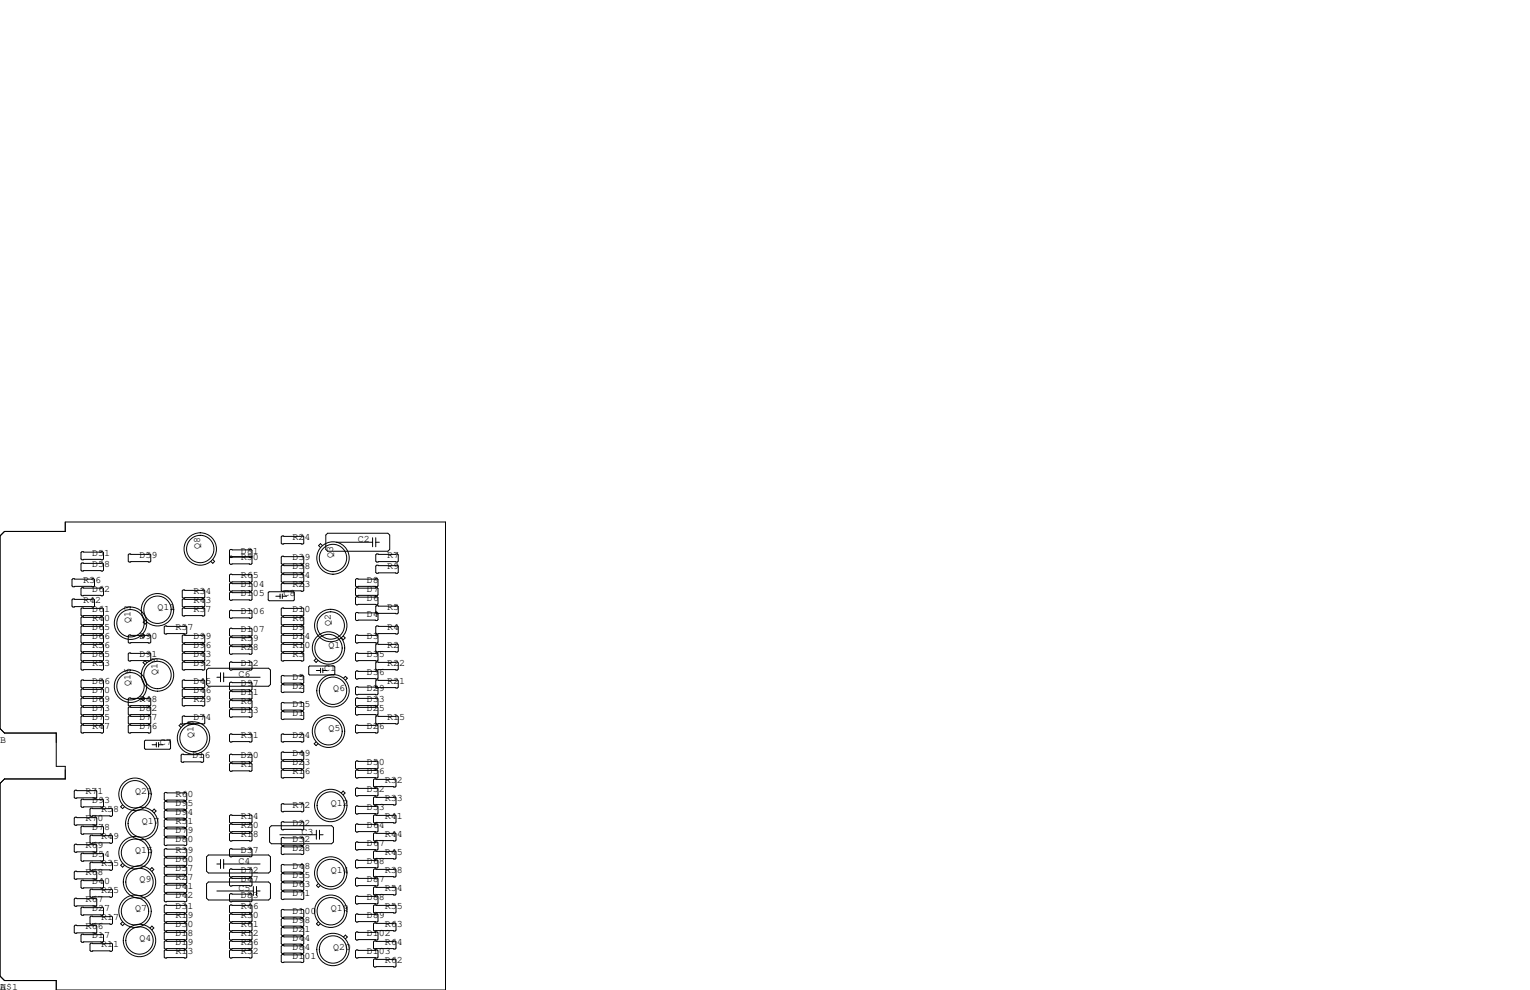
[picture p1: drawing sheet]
<svg xmlns="http://www.w3.org/2000/svg" width="432mm" height="279mm" viewBox="0 0 432 279" stroke-linecap="round" stroke-linejoin="round" font-family="sans-serif">
<g fill="none" stroke="#000" stroke-width=".28">
<path d="M0 151.3l1.3-1.3h17.1v-2.7h107.3v132.1h-109.8v-2.7h-14.6l-1.3-1.2v-54.4l1.3-1.3h17.1v-3.5h-2.5v-9.4h-14.6l-1.3-1.3zM23.1 155.7h5.9l.2 .3v1.7l-.2 .3h-5.9l-.2-.3v-1.7zM23.1 158.9h5.9l.2 .2v1.8l-.2 .3h-5.9l-.2-.3v-1.8zM36.2 156.6l.2-.3h5.9l.2 .3v1.8l-.2 .2h-5.9l-.2-.2zM60 157.9l.6 .5-.6 .6-.5-.6M65 155.1h5.9l.2 .2v1.8l-.2 .3h-5.9l-.2-.3v-1.8zM65 157h5.9l.2 .2v1.8l-.2 .3h-5.9l-.2-.3v-1.8zM79.4 151.5l.2-.2h5.9l.2 .2v1.8l-.2 .2h-5.9l-.2-.2zM79.4 159.8l.2-.3h5.9l.2 .3v1.7l-.2 .3h-5.9l-.2-.3zM79.6 157h5.9l.2 .2v1.8l-.2 .3h-5.9l-.2-.3v-1.8zM91 154l-.6-.6-.5 .6 .5 .5M91.9 151l.6-.5h17l.5 .5v4.1l-.5 .5h-17l-.6-.5z"/>
<path d="M94.9 153h10.3M105.2 151.8v2.5M106 159.8l.3-.3h5.8l.3 .3v1.7l-.3 .3h-5.8l-.3-.3zM106 151.8v2.5M106 153h1.1M106.3 156.3h5.8l.3 .3v1.8l-.3 .2h-5.8l-.3-.2v-1.8zM20.6 163.3h5.8l.3 .3v1.8l-.3 .2h-5.8l-.3-.2v-1.8zM20.6 169h5.8l.3 .3v1.8l-.3 .2h-5.8l-.3-.2v-1.8zM23.1 174.1h5.9l.2 .3v1.7l-.2 .3h-5.9l-.2-.3v-1.7zM23.1 165.9h5.9l.2 .2v1.8l-.2 .2h-5.9l-.2-.2v-1.8zM23.1 179.2h5.9l.2 .3v1.7l-.2 .3h-5.9l-.2-.3v-1.7zM23.1 171.6h5.9l.2 .2v1.8l-.2 .3h-5.9l-.2-.3v-1.8z"/>
<path d="M23.1 176.7h5.9l.2 .2v1.8l-.2 .2h-5.9l-.2-.2v-1.8zM36.2 179.5l.2-.3h5.9l.2 .3v1.7l-.2 .3h-5.9l-.2-.3zM40.4 178.9l.5 .5-.5 .5-.6-.5M40.9 175.1l-.5 .5 .5 .5 .6-.5M46.4 176.9l.2-.2h5.9l.2 .2v1.8l-.2 .2h-5.9l-.2-.2zM51.4 179.5l.3-.3h5.8l.3 .3v1.7l-.3 .3h-5.8l-.3-.3zM51.4 171.8l.3-.2h5.8l.3 .2v1.8l-.3 .3h-5.8l-.3-.3zM51.4 166.8l.3-.3h5.8l.3 .3v1.7l-.3 .3h-5.8l-.3-.3zM51.4 169.3l.3-.3h5.8l.3 .3v1.8l-.3 .2h-5.8l-.3-.2zM64.8 162.3l.2-.2h5.9l.2 .2v1.8l-.2 .2h-5.9l-.2-.2zM65 164.6h5.9l.2 .2v1.8l-.2 .3h-5.9l-.2-.3v-1.8zM65 167.1h5.9l.2 .3v1.8l-.2 .2h-5.9l-.2-.2v-1.8z"/>
<path d="M65 172.2h5.9l.2 .3v1.7l-.2 .3h-5.9l-.2-.3v-1.7zM65 177.3h5.9l.2 .2v1.8l-.2 .3h-5.9l-.2-.3v-1.8zM65 179.8h5.9l.2 .3v1.8l-.2 .2h-5.9l-.2-.2v-1.8zM75.7 167.3l.2-.3h6.9l.3 .3v2l-.3 .2h-6.9l-.2-.2zM77.9 168.3h1.1M79 167.6v1.3M79.4 176.9l.2-.2h5.9l.2 .2v1.8l-.2 .2h-5.9l-.2-.2zM79.4 171.8l.2-.2h5.9l.2 .2v1.8l-.2 .3h-5.9l-.2-.3zM79.6 162.1h5.9l.2 .2v1.8l-.2 .2h-5.9l-.2-.2v-1.8zM79.6 164.6h5.9l.2 .2v1.8l-.2 .3h-5.9l-.2-.3v-1.8zM79.6 174.1h5.9l.2 .3v1.7l-.2 .3h-5.9l-.2-.3v-1.7zM79.6 179.2h5.9l.2 .3v1.7l-.2 .3h-5.9l-.2-.3v-1.7z"/>
<path d="M79.7 167.6v1.3M79.7 168.3h1.2M96.9 179.5l.5 .5-.5 .6-.6-.6M100.3 173.1l.3-.3h5.8l.3 .3v1.8l-.3 .2h-5.8l-.3-.2zM100.3 179.5l.3-.3h5.8l.3 .3v1.7l-.3 .3h-5.8l-.3-.3zM100.3 163.6l.3-.3h5.8l.3 .3v1.8l-.3 .2h-5.8l-.3-.2zM100.3 166.1l.3-.2h5.8l.3 .2v1.8l-.3 .2h-5.8l-.3-.2zM100.3 168.7l.3-.3h5.8l.3 .3v1.7l-.3 .3h-5.8l-.3-.3zM106 176.9l.3-.2h5.8l.3 .2v1.8l-.3 .2h-5.8l-.3-.2zM106.3 170.9h5.8l.3 .3v1.8l-.3 .2h-5.8l-.3-.2v-1.8zM23.1 184.3h5.9l.2 .2v1.8l-.2 .3h-5.9l-.2-.3v-1.8zM23.1 186.8h5.9l.2 .3v1.7l-.2 .3h-5.9l-.2-.3v-1.7z"/>
<path d="M23.1 181.7h5.9l.2 .3v1.8l-.2 .2h-5.9l-.2-.2v-1.8zM23.1 191.9h5.9l.2 .3v1.7l-.2 .3h-5.9l-.2-.3v-1.7zM23.1 194.4h5.9l.2 .3v1.8l-.2 .2h-5.9l-.2-.2v-1.8zM23.1 197h5.9l.2 .2v1.8l-.2 .3h-5.9l-.2-.3v-1.8zM23.1 199.5h5.9l.2 .3v1.7l-.2 .3h-5.9l-.2-.3v-1.7zM36.2 197.2l.2-.2h5.9l.2 .2v1.8l-.2 .3h-5.9l-.2-.3zM36.2 184.5l.2-.2h5.9l.2 .2v1.8l-.2 .3h-5.9l-.2-.3zM36.4 199.5h5.9l.2 .3v1.7l-.2 .3h-5.9l-.2-.3v-1.7zM40.4 196.6l.5 .6-.5 .5-.6-.5M41.5 187l-.6-.5-.5 .5 .5 .5M51.4 194.7l.3-.3h5.8l.3 .3v1.8l-.3 .2h-5.8l-.3-.2zM51.4 182l.3-.3h5.8l.3 .3v1.8l-.3 .2h-5.8l-.3-.2z"/>
<path d="M51.4 184.5l.3-.2h5.8l.3 .2v1.8l-.3 .3h-5.8l-.3-.3zM51.4 197.2l.3-.2h5.8l.3 .2v1.8l-.3 .3h-5.8l-.3-.3zM51.4 192.2l.3-.3h5.8l.3 .3v1.7l-.3 .3h-5.8l-.3-.3zM51.7 186.8h5.8l.3 .3v1.7l-.3 .3h-5.8l-.3-.3v-1.7zM58.3 189.1l.5-.5h17l.5 .5v4.1l-.5 .5h-17l-.5-.5zM61.2 191.1h1M62.2 189.9v2.5M63.1 189.9v2.5M63.1 191.1h10.3M65 182.4h5.9l.2 .2v1.8l-.2 .3h-5.9l-.2-.3v-1.8zM65 186.8h5.9l.2 .3v1.7l-.2 .3h-5.9l-.2-.3v-1.7zM65 192.5h5.9l.2 .3v1.8l-.2 .2h-5.9l-.2-.2v-1.8z"/>
<path d="M65 195.1h5.9l.2 .2v1.8l-.2 .3h-5.9l-.2-.3v-1.8zM65 197.6h5.9l.2 .3v1.7l-.2 .3h-5.9l-.2-.3v-1.7zM79.4 182l.2-.3h5.9l.2 .3v1.8l-.2 .2h-5.9l-.2-.2zM79.4 190.9l.2-.3h5.9l.2 .3v1.8l-.2 .2h-5.9l-.2-.2zM79.4 184.5l.2-.2h5.9l.2 .2v1.8l-.2 .3h-5.9l-.2-.3zM79.6 193.2h5.9l.2 .2v1.8l-.2 .3h-5.9l-.2-.3v-1.8zM79.6 198.2h5.9l.2 .3v1.8l-.2 .2h-5.9l-.2-.2v-1.8zM87.1 188.2l.3-.2h6.8l.3 .2v2l-.3 .3h-6.8l-.3-.3zM89.2 185.9l-.5 .5 .5 .5 .5-.5M89.3 189.2h1.2M90.5 188.6v1.3M91.1 188.6v1.3"/>
<path d="M91.1 189.2h1.2M97 191.4l.5-.5 .5 .5-.5 .5M100.3 189.6l.3-.2h5.8l.3 .2v1.8l-.3 .2h-5.8l-.3-.2zM100.3 184.5l.3-.2h5.8l.3 .2v1.8l-.3 .3h-5.8l-.3-.3zM100.3 194.1l.3-.3h5.8l.3 .3v1.7l-.3 .3h-5.8l-.3-.3zM100.3 197.2l.3-.2h5.8l.3 .2v1.8l-.3 .3h-5.8l-.3-.3zM100.6 199.5h5.8l.3 .3v1.7l-.3 .3h-5.8l-.3-.3v-1.7zM106 187.1l.3-.3h5.8l.3 .3v1.7l-.3 .3h-5.8l-.3-.3zM106 182l.3-.3h5.8l.3 .3v1.8l-.3 .2h-5.8l-.3-.2zM106.3 191.9h5.8l.3 .3v1.7l-.3 .3h-5.8l-.3-.3v-1.7zM23.1 204.6h5.9l.2 .3v1.7l-.2 .3h-5.9l-.2-.3v-1.7zM23.1 202.1h5.9l.2 .2v1.8l-.2 .2h-5.9l-.2-.2v-1.8z"/>
<path d="M36.2 204.9l.2-.3h5.9l.2 .3v1.7l-.2 .3h-5.9l-.2-.3zM36.2 202.3l.2-.2h5.9l.2 .2v1.8l-.2 .2h-5.9l-.2-.2zM40.8 209.2l.2-.3h6.9l.2 .3v2l-.2 .3h-6.9l-.2-.3zM42.9 210.2h1.2M44.1 209.5v1.3M44.8 209.5v1.3M44.8 210.2h1.2M51.4 212.9h5.8l.3 .2v1.8l-.3 .2h-5.8l-.3-.2v-1.8zM51.4 202.3l.3-.2h5.8l.3 .2v1.8l-.3 .2h-5.8l-.3-.2zM51.6 204.8l-.5-.6-.6 .6 .6 .5M64.8 200.4l.2-.2h5.9l.2 .2v1.8l-.2 .2h-5.9l-.2-.2zM65 207.1h5.9l.2 .3v1.8l-.2 .2h-5.9l-.2-.2v-1.8z"/>
<path d="M65 212.9h5.9l.2 .2v1.8l-.2 .2h-5.9l-.2-.2v-1.8zM65 215.4h5.9l.2 .2v1.8l-.2 .3h-5.9l-.2-.3v-1.8zM79.4 201l.2-.2h5.9l.2 .2v1.8l-.2 .3h-5.9l-.2-.3zM79.4 207.4l.2-.3h5.9l.2 .3v1.8l-.2 .2h-5.9l-.2-.2zM79.6 212.2h5.9l.2 .3v1.7l-.2 .3h-5.9l-.2-.3v-1.7zM79.6 214.8h5.9l.2 .2v1.8l-.2 .2h-5.9l-.2-.2v-1.8zM79.6 217.3h5.9l.2 .3v1.7l-.2 .3h-5.9l-.2-.3v-1.7zM89.2 209.4l-.5 .5 .5 .5 .5-.5M100.3 204.9l.3-.3h5.8l.3 .3v1.7l-.3 .3h-5.8l-.3-.3zM100.6 214.8h5.8l.3 .2v1.8l-.3 .2h-5.8l-.3-.2v-1.8zM100.6 217.3h5.8l.3 .3v1.7l-.3 .3h-5.8l-.3-.3v-1.7zM105.7 219.8h5.8l.3 .3v1.8l-.3 .2h-5.8l-.3-.2v-1.8z"/>
<path d="M106.3 202.1h5.8l.3 .2v1.8l-.3 .2h-5.8l-.3-.2v-1.8zM21.2 230.6h5.9l.2 .3v1.8l-.2 .2h-5.9l-.2-.2v-1.8zM21.2 238.3h5.9l.2 .2v1.8l-.2 .2h-5.9l-.2-.2v-1.8zM21.2 223h5.9l.2 .3v1.7l-.2 .3h-5.9l-.2-.3v-1.7zM23.1 233.2h5.9l.2 .2v1.8l-.2 .3h-5.9l-.2-.3v-1.8zM23.1 225.6h5.9l.2 .2v1.8l-.2 .2h-5.9l-.2-.2v-1.8zM25.7 235.7h5.8l.3 .3v1.7l-.3 .3h-5.8l-.3-.3v-1.7zM25.7 228.1h5.8l.3 .2v1.8l-.3 .3h-5.8l-.3-.3v-1.8zM34.6 227.2l-.5 .5 .5 .5 .5-.5M43 228.9l.5-.6 .5 .6-.5 .5M46.6 236.3h5.9l.2 .3v1.8l-.2 .2h-5.9l-.2-.2v-1.8zM46.6 239.5h5.9l.2 .3v1.8l-.2 .2h-5.9l-.2-.2v-1.8z"/>
<path d="M46.6 226.2h5.9l.2 .2v1.8l-.2 .3h-5.9l-.2-.3v-1.8zM46.6 223.6h5.9l.2 .3v1.8l-.2 .2h-5.9l-.2-.2v-1.8zM46.6 233.8h5.9l.2 .3v1.7l-.2 .3h-5.9l-.2-.3v-1.7zM46.6 231.3h5.9l.2 .2v1.8l-.2 .3h-5.9l-.2-.3v-1.8zM46.6 228.7h5.9l.2 .3v1.8l-.2 .2h-5.9l-.2-.2v-1.8zM65 230h5.9l.2 .3v1.7l-.2 .3h-5.9l-.2-.3v-1.7zM65 232.5h5.9l.2 .3v1.8l-.2 .2h-5.9l-.2-.2v-1.8zM65 235.1h5.9l.2 .2v1.8l-.2 .3h-5.9l-.2-.3v-1.8zM65 239.5h5.9l.2 .3v1.8l-.2 .2h-5.9l-.2-.2v-1.8zM76.1 233.6l.5-.6h17l.5 .6v4l-.5 .5h-17l-.5-.5zM79 235.6h10.3M79.6 238.9h5.9l.2 .2v1.8l-.2 .3h-5.9l-.2-.3v-1.8z"/>
<path d="M79.6 226.8h5.9l.2 .3v1.8l-.2 .2h-5.9l-.2-.2v-1.8zM79.6 231.9h5.9l.2 .3v1.7l-.2 .3h-5.9l-.2-.3v-1.7zM79.6 236.3h5.9l.2 .3v1.8l-.2 .2h-5.9l-.2-.2v-1.8zM89.3 234.3v2.6M90.2 234.3v2.6M90.2 235.6h1M96.3 223.8l.6-.5 .5 .5-.5 .5M100.6 222.4h5.8l.3 .2v1.8l-.3 .3h-5.8l-.3-.3v-1.8zM100.6 227.5h5.8l.3 .2v1.8l-.3 .2h-5.8l-.3-.2v-1.8zM100.6 232.5h5.8l.3 .3v1.8l-.3 .2h-5.8l-.3-.2v-1.8zM100.6 237.6h5.8l.3 .3v1.7l-.3 .3h-5.8l-.3-.3v-1.7zM105.7 230h5.8l.3 .3v1.7l-.3 .3h-5.8l-.3-.3v-1.7z"/>
<path d="M105.7 224.9h5.8l.3 .3v1.7l-.3 .3h-5.8l-.3-.3v-1.7zM105.7 235.1h5.8l.3 .2v1.8l-.3 .3h-5.8l-.3-.3v-1.8zM21.2 245.9h5.9l.2 .2v1.8l-.2 .3h-5.9l-.2-.3v-1.8zM21.2 253.5h5.9l.2 .2v1.8l-.2 .3h-5.9l-.2-.3v-1.8zM23.1 240.8h5.9l.2 .2v1.8l-.2 .3h-5.9l-.2-.3v-1.8zM23.1 248.4h5.9l.2 .3v1.7l-.2 .3h-5.9l-.2-.3v-1.7zM23.1 256h5.9l.2 .3v1.8l-.2 .2h-5.9l-.2-.2v-1.8zM25.7 243.3h5.8l.3 .3v1.8l-.3 .2h-5.8l-.3-.2v-1.8zM25.7 258.6h5.8l.3 .2v1.8l-.3 .3h-5.8l-.3-.3v-1.8zM25.7 251h5.8l.3 .2v1.8l-.3 .2h-5.8l-.3-.2v-1.8zM34.6 243.7l-.5 .5 .5 .5 .5-.5M42.3 245.4l.6-.5 .5 .5-.5 .5"/>
<path d="M46.4 258.2l.2-.3h5.9l.2 .3v1.8l-.2 .2h-5.9l-.2-.2zM46.4 252.5l.2-.3h5.9l.2 .3v1.8l-.2 .2h-5.9l-.2-.2zM46.4 244.9l.2-.3h5.9l.2 .3v1.7l-.2 .3h-5.9l-.2-.3zM46.4 247.4l.2-.3h5.9l.2 .3v1.8l-.2 .2h-5.9l-.2-.2zM46.4 249.9l.2-.2h5.9l.2 .2v1.8l-.2 .3h-5.9l-.2-.3zM46.4 255.7l.2-.3h5.9l.2 .3v1.7l-.2 .3h-5.9l-.2-.3zM46.6 242.1h5.9l.2 .2v1.8l-.2 .2h-5.9l-.2-.2v-1.8zM58.3 249.4l.5-.5h17l.5 .5v4.1l-.5 .5h-17l-.5-.5zM58.8 241.3h17l.5 .5v4.1l-.5 .5h-17l-.5-.5v-4.1zM61.2 243.8h1M61.2 251.5h10.3M62.2 242.6v2.5"/>
<path d="M63.1 242.6v2.5M63.1 243.8h10.3M64.8 245.5l.2-.3h5.9l.2 .3v1.8l-.2 .2h-5.9l-.2-.2zM64.8 248l.2-.2h5.9l.2 .2v1.8l-.2 .3h-5.9l-.2-.3zM64.8 252.5l.2-.3h5.9l.2 .3v1.8l-.2 .2h-5.9l-.2-.2zM64.8 255.7l.2-.3h5.9l.2 .3v1.7l-.2 .3h-5.9l-.2-.3zM64.8 258.2l.2-.3h5.9l.2 .3v1.8l-.2 .2h-5.9l-.2-.2zM71.5 250.2v2.5M72.4 250.2v2.5M72.4 251.5h1M79.4 246.8l.2-.3h5.9l.2 .3v1.7l-.2 .3h-5.9l-.2-.3zM79.4 249.3l.2-.3h5.9l.2 .3v1.8l-.2 .2h-5.9l-.2-.2z"/>
<path d="M79.4 251.8l.2-.2h5.9l.2 .2v1.8l-.2 .3h-5.9l-.2-.3zM79.4 256.9l.2-.2h5.9l.2 .2v1.8l-.2 .3h-5.9l-.2-.3zM79.4 259.5l.2-.3h5.9l.2 .3v1.7l-.2 .3h-5.9l-.2-.3zM79.6 244h5.9l.2 .2v1.8l-.2 .3h-5.9l-.2-.3v-1.8zM89.8 249.4l-.5 .5 .5 .5 .6-.5M100.3 253.1l.3-.2h5.8l.3 .2v1.8l-.3 .2h-5.8l-.3-.2zM100.3 248l.3-.2h5.8l.3 .2v1.8l-.3 .3h-5.8l-.3-.3zM100.3 258.2l.3-.3h5.8l.3 .3v1.8l-.3 .2h-5.8l-.3-.2zM100.6 242.7h5.8l.3 .3v1.7l-.3 .3h-5.8l-.3-.3v-1.7zM105.4 250.6l.3-.3h5.8l.3 .3v1.7l-.3 .3h-5.8l-.3-.3zM105.4 245.5l.3-.3h5.8l.3 .3v1.8l-.3 .2h-5.8l-.3-.2zM105.4 255.7l.3-.3h5.8l.3 .3v1.7l-.3 .3h-5.8l-.3-.3z"/>
<path d="M105.7 240.2h5.8l.3 .2v1.8l-.3 .2h-5.8l-.3-.2v-1.8zM21.2 261.1h5.9l.2 .3v1.7l-.2 .3h-5.9l-.2-.3v-1.7zM23.1 263.7h5.9l.2 .2v1.8l-.2 .2h-5.9l-.2-.2v-1.8zM25.7 266.2h5.8l.3 .2v1.8l-.3 .3h-5.8l-.3-.3v-1.8zM34.6 260.2l-.5 .5 .5 .5 .5-.5M42.3 261.9l.6-.5 .5 .5-.5 .5M46.4 268.4l.2-.3h5.9l.2 .3v1.7l-.2 .3h-5.9l-.2-.3zM46.4 263.3l.2-.3h5.9l.2 .3v1.7l-.2 .3h-5.9l-.2-.3zM46.4 260.7l.2-.2h5.9l.2 .2v1.8l-.2 .3h-5.9l-.2-.3zM46.4 265.8l.2-.2h5.9l.2 .2v1.8l-.2 .2h-5.9l-.2-.2zM64.8 260.7l.2-.2h5.9l.2 .2v1.8l-.2 .3h-5.9l-.2-.3zM64.8 263.3l.2-.3h5.9l.2 .3v1.7l-.2 .3h-5.9l-.2-.3z"/>
<path d="M64.8 265.8l.2-.2h5.9l.2 .2v1.8l-.2 .2h-5.9l-.2-.2zM64.8 268.4l.2-.3h5.9l.2 .3v1.7l-.2 .3h-5.9l-.2-.3zM79.4 262l.2-.3h5.9l.2 .3v1.8l-.2 .2h-5.9l-.2-.2zM79.4 264.5l.2-.2h5.9l.2 .2v1.8l-.2 .3h-5.9l-.2-.3zM79.4 267.1l.2-.3h5.9l.2 .3v1.8l-.2 .2h-5.9l-.2-.2zM79.4 269.6l.2-.2h5.9l.2 .2v1.8l-.2 .3h-5.9l-.2-.3zM89.8 260.2l-.5 .5 .5 .5 .6-.5M97 264.4l.5-.5 .5 .5-.5 .6M100.3 263.3l.3-.3h5.8l.3 .3v1.7l-.3 .3h-5.8l-.3-.3zM100.3 268.4l.3-.3h5.8l.3 .3v1.7l-.3 .3h-5.8l-.3-.3zM105.4 265.8l.3-.2h5.8l.3 .2v1.8l-.3 .2h-5.8l-.3-.2zM105.4 260.7l.3-.2h5.8l.3 .2v1.8l-.3 .3h-5.8l-.3-.3z"/>
<path d="M105.4 270.9l.3-.3h5.8l.3 .3v1.8l-.3 .2h-5.8l-.3-.2z"/>
<circle cx="56.5" cy="154.9" r="3.9"/>
<circle cx="56.5" cy="154.9" r="4.6"/>
<circle cx="94" cy="157.5" r="4.6"/>
<circle cx="94" cy="157.5" r="3.9"/>
<circle cx="36.8" cy="175.9" r="3.9"/>
<circle cx="36.8" cy="175.9" r="4.6"/>
<circle cx="44.4" cy="172.1" r="3.9"/>
<circle cx="44.4" cy="172.1" r="4.6"/>
<circle cx="93.3" cy="176.5" r="3.9"/>
<circle cx="93.3" cy="176.5" r="4.6"/>
<circle cx="36.8" cy="193.7" r="3.9"/>
<circle cx="36.8" cy="193.7" r="4.6"/>
<circle cx="44.5" cy="190.5" r="4.6"/>
<circle cx="44.5" cy="190.5" r="3.9"/>
<circle cx="92.7" cy="182.9" r="3.9"/>
<circle cx="92.7" cy="182.9" r="4.6"/>
<circle cx="94" cy="194.9" r="4.6"/>
<circle cx="94" cy="194.9" r="3.9"/>
<circle cx="54.6" cy="208.3" r="4.6"/>
<circle cx="54.6" cy="208.3" r="3.9"/>
<circle cx="92.7" cy="206.4" r="3.9"/>
<circle cx="92.7" cy="206.4" r="4.6"/>
<circle cx="38.1" cy="224.2" r="3.9"/>
<circle cx="38.1" cy="224.2" r="4.6"/>
<circle cx="40" cy="232.4" r="4.6"/>
<circle cx="40" cy="232.4" r="3.9"/>
<circle cx="93.3" cy="227.3" r="4.6"/>
<circle cx="93.3" cy="227.3" r="3.9"/>
<circle cx="38.1" cy="257.2" r="4.6"/>
<circle cx="38.1" cy="257.2" r="3.9"/>
<circle cx="38.1" cy="240.7" r="4.6"/>
<circle cx="38.1" cy="240.7" r="3.9"/>
<circle cx="39.4" cy="248.9" r="4.6"/>
<circle cx="39.4" cy="248.9" r="3.9"/>
<circle cx="93.3" cy="257.2" r="4.6"/>
<circle cx="93.3" cy="257.2" r="3.9"/>
<circle cx="93.3" cy="246.4" r="4.6"/>
<circle cx="93.3" cy="246.4" r="3.9"/>
<circle cx="39.4" cy="265.4" r="4.6"/>
<circle cx="39.4" cy="265.4" r="3.9"/>
<circle cx="94" cy="268" r="3.9"/>
<circle cx="94" cy="268" r="4.6"/>
</g>
<g font-size="2.8">
<text x="56.5" y="154.9" transform="rotate(-90 56.5 154.9)">Q8</text>
<text x="82.5" y="152.4">R24</text>
<text x="101" y="153">C2</text>
<text x="26" y="156.8">D51</text>
<text x="26" y="160">D58</text>
<text x="39.4" y="157.5">D59</text>
<text x="67.9" y="158.1">R50</text>
<text x="67.9" y="156.2">D81</text>
<text x="82.5" y="160.7">D38</text>
<text x="82.5" y="158.1">D39</text>
<text x="94" y="157.5" transform="rotate(-90 94 157.5)">Q3</text>
<text x="109.2" y="157.5">R7</text>
<text x="109.2" y="160.7">R9</text>
<text x="23.5" y="164.5">R36</text>
<text x="26" y="167">D62</text>
<text x="54.6" y="167.6">R34</text>
<text x="67.9" y="163.2">R65</text>
<text x="67.9" y="165.7">D104</text>
<text x="82.5" y="163.2">D34</text>
<text x="82.5" y="165.7">R23</text>
<text x="103.5" y="167">D7</text>
<text x="103.5" y="164.5">D8</text>
<text x="23.5" y="170.2">R42</text>
<text x="26" y="172.7">D61</text>
<text x="44.4" y="172.1">Q11</text>
<text x="54.6" y="172.7">R37</text>
<text x="54.6" y="170.2">R43</text>
<text x="67.9" y="168.3">D105</text>
<text x="67.9" y="173.4">D106</text>
<text x="80" y="168.3">C8</text>
<text x="82.5" y="172.7">D10</text>
<text x="103.5" y="174">D4</text>
<text x="103.5" y="169.5">D6</text>
<text x="109.2" y="172.1">R5</text>
<text x="26" y="175.3">R40</text>
<text x="26" y="177.8">D65</text>
<text x="36.8" y="175.9" transform="rotate(-90 36.8 175.9)">Q13</text>
<text x="49.5" y="177.8">R57</text>
<text x="67.9" y="178.4">D107</text>
<text x="82.5" y="177.8">D9</text>
<text x="82.5" y="175.3">R6</text>
<text x="93.3" y="176.5" transform="rotate(-90 93.3 176.5)">Q2</text>
<text x="109.2" y="177.8">R4</text>
<text x="26" y="180.3">D66</text>
<text x="26" y="185.4">D85</text>
<text x="26" y="182.9">R56</text>
<text x="39.4" y="180.3">D90</text>
<text x="39.4" y="185.4">D91</text>
<text x="54.6" y="185.4">D43</text>
<text x="54.6" y="182.9">D96</text>
<text x="54.6" y="180.3">D99</text>
<text x="67.9" y="183.5">R28</text>
<text x="67.9" y="181">R59</text>
<text x="82.5" y="180.3">D14</text>
<text x="82.5" y="185.4">R3</text>
<text x="82.5" y="182.9">R10</text>
<text x="92.7" y="182.9">Q1</text>
<text x="103.5" y="180.3">D3</text>
<text x="103.5" y="185.4">D35</text>
<text x="109.2" y="182.9">R2</text>
<text x="26" y="188">R53</text>
<text x="44.4" y="190.5" transform="rotate(-90 44.4 190.5)">Q18</text>
<text x="54.6" y="188">D92</text>
<text x="67.3" y="191.1">C6</text>
<text x="67.9" y="188">D12</text>
<text x="82.5" y="191.8">D5</text>
<text x="91.4" y="189.2">C1</text>
<text x="103.5" y="190.5">D36</text>
<text x="109.2" y="188">R22</text>
<text x="26" y="195.6">D70</text>
<text x="26" y="193">D86</text>
<text x="36.8" y="193.7" transform="rotate(-90 36.8 193.7)">Q16</text>
<text x="54.6" y="193">D45</text>
<text x="54.6" y="195.6">D46</text>
<text x="67.9" y="196.2">D11</text>
<text x="67.9" y="193.7">D97</text>
<text x="82.5" y="194.3">D2</text>
<text x="94" y="194.9">Q6</text>
<text x="103.5" y="194.9">D29</text>
<text x="109.2" y="193">R21</text>
<text x="26" y="198.1">D69</text>
<text x="26" y="200.7">D73</text>
<text x="26" y="203.2">D75</text>
<text x="39.4" y="203.2">D77</text>
<text x="39.4" y="198.1">R48</text>
<text x="39.4" y="200.7">D82</text>
<text x="54.6" y="198.1">R29</text>
<text x="54.6" y="203.2">D74</text>
<text x="67.9" y="201.3">D13</text>
<text x="67.9" y="198.8">R8</text>
<text x="82.5" y="201.9">D1</text>
<text x="82.5" y="199.4">D15</text>
<text x="103.5" y="200.7">D25</text>
<text x="103.5" y="198.1">D33</text>
<text x="109.2" y="203.2">R15</text>
<text x="0" y="209.5">B</text>
<text x="26" y="205.7">R47</text>
<text x="39.4" y="205.7">D76</text>
<text x="54.6" y="208.3" transform="rotate(-90 54.6 208.3)">Q10</text>
<text x="67.9" y="208.3">R31</text>
<text x="82.5" y="208.3">D24</text>
<text x="92.7" y="206.4">Q5</text>
<text x="103.5" y="205.7">D26</text>
<text x="45.1" y="210.2">C7</text>
<text x="54.3" y="214">D16</text>
<text x="67.9" y="214">D20</text>
<text x="82.5" y="215.9">D23</text>
<text x="82.5" y="213.4">D49</text>
<text x="103.5" y="215.9">D50</text>
<text x="67.9" y="216.5">R1</text>
<text x="82.5" y="218.4">R16</text>
<text x="103.5" y="218.4">D56</text>
<text x="108.6" y="221">R32</text>
<text x="24.1" y="224.2">R71</text>
<text x="26" y="226.7">D93</text>
<text x="38.1" y="224.2">Q21</text>
<text x="49.5" y="227.3">D95</text>
<text x="49.5" y="224.8">R60</text>
<text x="82.5" y="228">R72</text>
<text x="93.3" y="227.3">Q12</text>
<text x="103.5" y="223.5">D52</text>
<text x="108.6" y="226.1">R33</text>
<text x="24.1" y="231.8">R70</text>
<text x="28.6" y="229.2">R58</text>
<text x="40" y="232.4">Q17</text>
<text x="49.5" y="232.4">R51</text>
<text x="49.5" y="229.9">D94</text>
<text x="67.9" y="231.1">R14</text>
<text x="67.9" y="233.7">R20</text>
<text x="82.5" y="233">D22</text>
<text x="103.5" y="228.6">D53</text>
<text x="103.5" y="233.7">D64</text>
<text x="108.6" y="231.1">R41</text>
<text x="24.1" y="239.4">R69</text>
<text x="26" y="234.3">D78</text>
<text x="28.6" y="236.9">R49</text>
<text x="49.5" y="234.9">D79</text>
<text x="49.5" y="237.5">D80</text>
<text x="67.9" y="236.2">R18</text>
<text x="82.5" y="237.5">D32</text>
<text x="85.1" y="235.6">C3</text>
<text x="103.5" y="238.8">D67</text>
<text x="108.6" y="236.2">R44</text>
<text x="26" y="241.9">D54</text>
<text x="28.6" y="244.5">R35</text>
<text x="38.1" y="240.7">Q15</text>
<text x="49.5" y="245.7">D57</text>
<text x="49.5" y="243.2">D60</text>
<text x="49.5" y="240.7">R39</text>
<text x="67.3" y="243.8">C4</text>
<text x="67.9" y="240.7">D37</text>
<text x="82.5" y="240">D28</text>
<text x="82.5" y="245.1">D48</text>
<text x="103.5" y="243.8">D68</text>
<text x="108.6" y="241.3">R45</text>
<text x="24.1" y="247">R68</text>
<text x="26" y="249.6">D40</text>
<text x="39.4" y="248.9">Q9</text>
<text x="49.5" y="250.8">D41</text>
<text x="49.5" y="248.3">R27</text>
<text x="67.3" y="251.5">C5</text>
<text x="67.9" y="248.9">D47</text>
<text x="67.9" y="246.4">D72</text>
<text x="82.5" y="250.2">D63</text>
<text x="82.5" y="247.6">D55</text>
<text x="93.3" y="246.4">Q14</text>
<text x="103.5" y="248.9">D87</text>
<text x="108.6" y="246.4">R38</text>
<text x="108.6" y="251.5">R54</text>
<text x="24.1" y="254.6">R67</text>
<text x="26" y="257.2">D27</text>
<text x="28.6" y="252.1">R25</text>
<text x="38.1" y="257.2">Q7</text>
<text x="49.5" y="256.5">D31</text>
<text x="49.5" y="253.4">D42</text>
<text x="67.9" y="253.4">D83</text>
<text x="67.9" y="256.5">R46</text>
<text x="82.5" y="252.7">D71</text>
<text x="82.5" y="257.8">D100</text>
<text x="93.3" y="257.2">Q19</text>
<text x="103.5" y="254">D88</text>
<text x="108.6" y="256.5">R55</text>
<text x="24.1" y="262.3">R66</text>
<text x="28.6" y="259.7">R17</text>
<text x="49.5" y="261.6">D30</text>
<text x="49.5" y="259.1">R19</text>
<text x="67.9" y="259.1">R30</text>
<text x="67.9" y="261.6">R61</text>
<text x="82.5" y="262.9">D21</text>
<text x="82.5" y="260.3">D98</text>
<text x="103.5" y="259.1">D89</text>
<text x="108.6" y="261.6">R63</text>
<text x="26" y="264.8">D17</text>
<text x="28.6" y="267.3">R11</text>
<text x="39.4" y="265.4">Q4</text>
<text x="49.5" y="264.2">D18</text>
<text x="49.5" y="266.7">D19</text>
<text x="49.5" y="269.2">R13</text>
<text x="67.9" y="264.2">R12</text>
<text x="67.9" y="266.7">R26</text>
<text x="67.9" y="269.2">R52</text>
<text x="82.5" y="265.4">D44</text>
<text x="82.5" y="268">D84</text>
<text x="94" y="268">Q20</text>
<text x="103.5" y="264.2">D102</text>
<text x="103.5" y="269.2">D103</text>
<text x="108.6" y="266.7">R64</text>
<text x="82.5" y="270.5">D101</text>
<text x="108.6" y="271.8">R62</text>
<text x="0" y="279.4">U$1</text>
<text x="0" y="279.4">A</text>
</g>
</svg>
